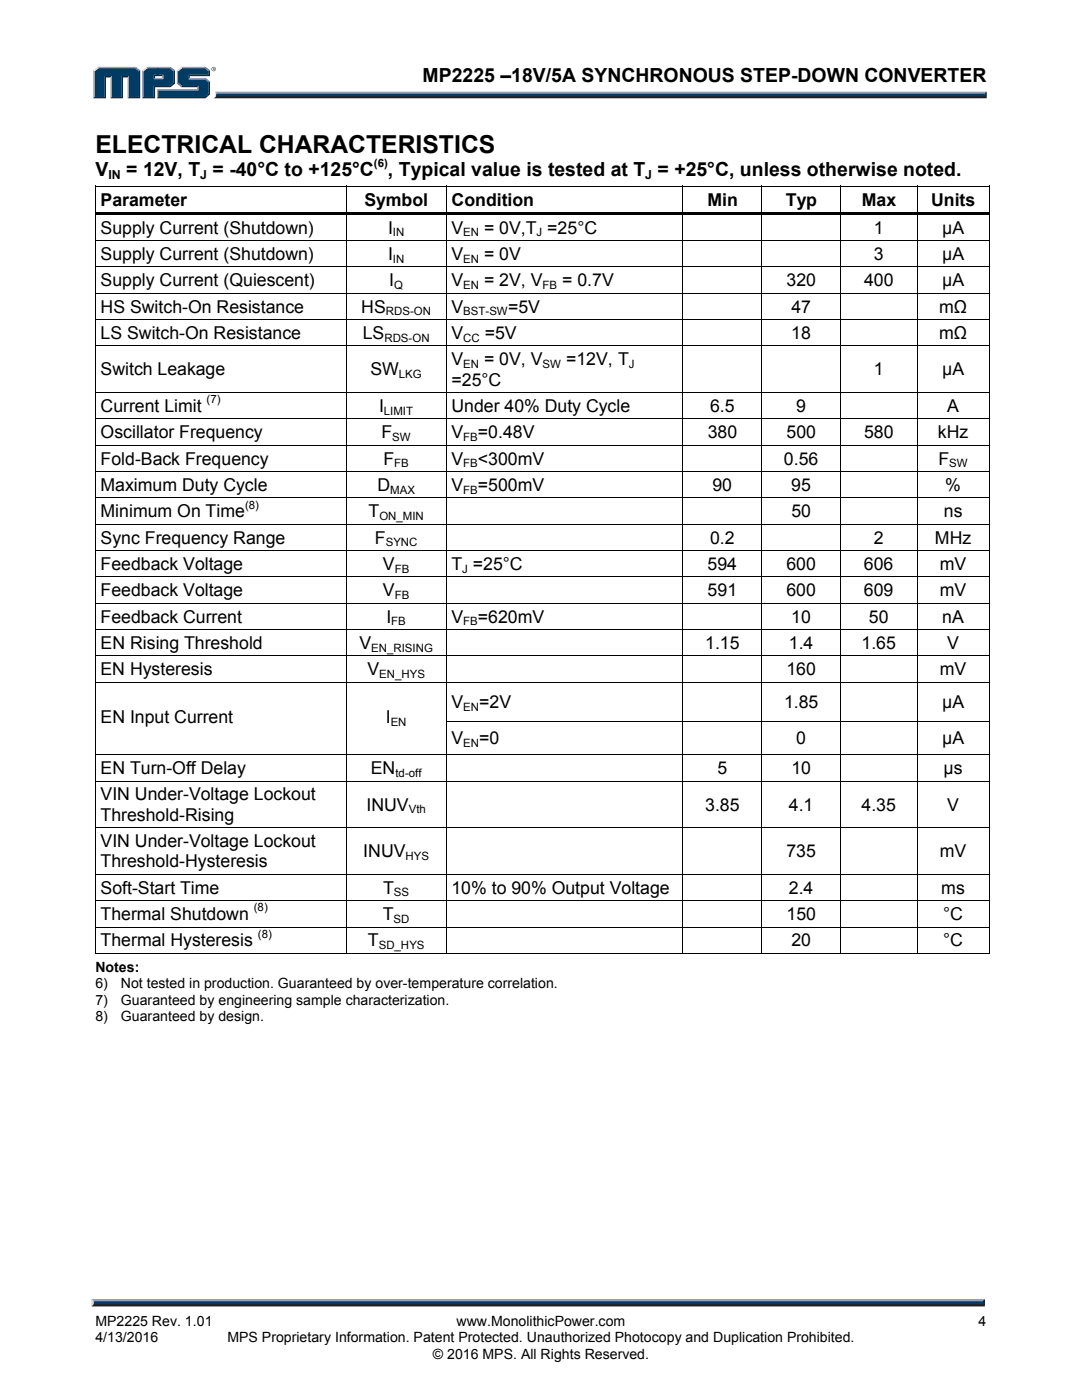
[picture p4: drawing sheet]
<svg xmlns="http://www.w3.org/2000/svg" width="216mm" height="279mm" viewBox="0 0 216 279" stroke-linecap="round" stroke-linejoin="round" font-family="sans-serif">
<path d="M43 18.3h153.9l-.4 .7h-153.4z" fill="#94a0b9"/>
<path d="M43.1 19h153.4l.4 .6h-154.3l.4-.2z" fill="#231f20"/>
<path d="M196.5 18.7l.4-.4v1.3l-.4-.4z" fill="#001339"/>
<path d="M43.2 18.7h153.3v.5h-153.4z" fill="#003b63"/>
<path d="M43 18.3l.2 .5a.79 .79 0 0 1-.6 .8 1.24 1.24 0 0 0 .4-1.3z" fill="#dcddde"/>
<path d="M30.7 15.8l.3-.3h1.3l.3 .3z" fill="#94a0b9"/>
<g fill="#003b63">
<path d="M18.9 14.2l.8-.6h7.2l.8 .6v5.2h-2v-4.2h-1.4v4.2h-2v-4.2h-1.4v4.2h-2z"/>
<path d="M28.6 14.2l.8-.6h2.2v1.3h-.9v.9h1.9v-.9h-1.3v-1.3h2.5l.8 .6v2.3l-.8 .6h-3.1v2.3h-2.1z"/>
<path d="M31.5 18h8.1v-.9h-3.3l-.8-.6v-2.3l.8-.6h4.5l.8 .6v.7h-4v.9h3.2l.8 .6v2.2l-.8 .8h-9.3z"/>
</g>
<path d="M36.2 13.5h4.8" fill="none" stroke="#94a0b9" stroke-width=".27"/>
<path d="M35.3 14l.9-.7 .2 .3-.8 .6z" fill="#dcddde"/>
<path d="M35.4 14v2.7" fill="none" stroke="#94a0b9" stroke-width=".27"/>
<path d="M35.3 16.7l.3-.2 .8 .6-.2 .3z" fill="#547194"/>
<path d="M36.2 17.3h3.4" fill="none" stroke="#001339" stroke-width=".27"/>
<g fill="#94a0b9">
<path d="M31.3 17.8h8v-.4l.3-.3v.9h-8z"/>
<path d="M31.3 17.8l.3 .2v1.4l-.3 .2z"/>
</g>
<path d="M37.6 14.9h4v-.7l.3-.2v1.2h-4v.3l-.3 .3z" fill="#001339"/>
<path d="M37.6 15.7h3.4" fill="none" stroke="#94a0b9" stroke-width=".27"/>
<path d="M41 15.5l.9 .8-.3 .1-.8-.6z" fill="#547194"/>
<g fill="#001339">
<path d="M31.3 19.6l.3-.2h9.2l.8-.8v-2.2l.3-.1v2.5l-.9 .8z"/>
<path d="M30.7 17.1h3.1l.8-.6v-2.3l.3-.2v2.7l-.9 .7h-3v2.2h-2.7l.3-.2h2.1z"/>
</g>
<path d="M34 13.3l.9 .7-.3 .2-.8-.6z" fill="#547194"/>
<path d="M29.2 13.5h4.8" fill="none" stroke="#94a0b9" stroke-width=".27"/>
<path d="M28.3 14l.9-.7 .2 .3-.8 .6z" fill="#dcddde"/>
<path d="M28.5 14v5.6" fill="none" stroke="#94a0b9" stroke-width=".27"/>
<path d="M32.3 15.2l.3-.3v.9l-.3-.3z" fill="#94a0b9"/>
<g fill="#001339">
<path d="M30.7 14.9h1.9l-.3 .3h-1.3v.3l-.3 .3z"/>
<path d="M27.7 14.2l.3-.2v5.6h-2.5l.2-.2h2z"/>
</g>
<path d="M27.1 13.3l.9 .7-.3 .2-.8-.6z" fill="#547194"/>
<path d="M19.5 13.5h7.6" fill="none" stroke="#94a0b9" stroke-width=".27"/>
<path d="M18.6 14l.9-.7 .2 .3-.8 .6z" fill="#dcddde"/>
<path d="M18.7 14v5.6" fill="none" stroke="#94a0b9" stroke-width=".27"/>
<path d="M20.9 15.2h1.4l-.3 .3h-.9v4.1h-2.5l.3-.2h2z" fill="#001339"/>
<path d="M22.2 15.2v4.4" fill="none" stroke="#94a0b9" stroke-width=".27"/>
<path d="M24.3 15.2h1.4l-.2 .3h-.9v4.1h-2.6l.3-.2h2z" fill="#001339"/>
<path d="M25.6 15.2v4.4" fill="none" stroke="#94a0b9" stroke-width=".27"/>
<path d="M41 13.3l.9 .7-.3 .2-.8-.6z" fill="#547194"/>
<g fill="#231f20">
<path d="M18.7 260h177.4l.4 .7h-178.3z"/>
<path d="M42.2 13.8a.45 .45 0 0 1 .9 0 .45 .45 0 0 1-.9 0zM42.3 13.8a.37 .37 0 0 0 .7 0 .37 .37 0 0 0-.7 0zM42.5 13.5l.3 .1v.4l-.2-.2-.1 .2zM42.6 13.6v.2l.1-.1z"/>
</g>
<path d="M18.3 259.2h178.2l-.4 .8h-177.4z" fill="#94a0b9"/>
<path d="M196.5 259.2v1.5l-.4-.4v-.6z" fill="#001339"/>
<path d="M18.7 259.7h177.4v.6h-177.4z" fill="#003b63"/>
<path d="M18.2 259.2l.5 .5v.6l-.5 .4z" fill="#dcddde"/>
<g fill="#000">
<path d="M19 37.1h.1v.7h-.1zM69 37.1h.2v.7h-.2zM89 37.1h.2v.7h-.2zM136.2 37.1h.2v.7h-.2zM151.9 37.1h.2v.7h-.2zM167.7 37.1h.1v.7h-.1zM182.9 37.1h.2v.7h-.2zM197.3 37.1h.2v.7h-.2zM197.3 37.1h.2v.1h-.2zM19 42.3h.1v1h-.1zM19 47.9h.1v.7h-.1zM19 53.2h.1v.7h-.1z"/>
<path d="M19 58.4h.1v.7h-.1zM19.1 42.3h49.9v.5h-49.9zM69 42.8h.2v.5h-.2zM69 42.3h20v.5h-20zM69 47.9h.2v.7h-.2zM69 53.2h.2v.7h-.2zM69 58.4h.2v.7h-.2zM89 42.8h.2v.5h-.2zM89 42.3h47.2v.5h-47.2zM89 47.9h.2v.7h-.2zM89 53.2h.2v.7h-.2zM89 58.4h.2v.7h-.2z"/>
<path d="M136.2 42.8h.2v.5h-.2zM136.2 42.3h15.7v.5h-15.7zM136.2 47.9h.2v.7h-.2zM136.2 53.2h.2v.7h-.2zM136.2 58.4h.2v.7h-.2zM151.9 42.8h.2v.5h-.2zM151.9 42.3h15.8v.5h-15.8zM151.9 47.9h.2v.7h-.2zM151.9 53.2h.2v.7h-.2zM151.9 58.4h.2v.7h-.2zM167.7 42.8h.1v.5h-.1zM167.7 42.3h15.2v.5h-15.2z"/>
<path d="M167.7 47.9h.1v.7h-.1zM167.7 53.2h.1v.7h-.1zM167.7 58.4h.1v.7h-.1zM182.9 42.8h.2v.5h-.2zM182.9 42.3h14.4v.5h-14.4zM182.9 47.9h.2v.7h-.2zM182.9 53.2h.2v.7h-.2zM182.9 58.4h.2v.7h-.2zM197.3 42.3h.2v1h-.2zM197.3 47.9h.2v.7h-.2zM197.3 53.2h.2v.7h-.2zM197.3 58.4h.2v.7h-.2z"/>
<path d="M19 63.7h.1v.7h-.1zM19 68.9h.1v.7h-.1zM19 78.3h.1v.7h-.1zM69 63.7h.2v.7h-.2zM69 68.9h.2v.7h-.2zM69 78.3h.2v.7h-.2zM89 63.7h.2v.7h-.2zM89 68.9h.2v.7h-.2zM89 78.3h.2v.7h-.2zM136.2 63.7h.2v.7h-.2zM136.2 68.9h.2v.7h-.2zM136.2 78.3h.2v.7h-.2z"/>
<path d="M151.9 63.7h.2v.7h-.2zM151.9 68.9h.2v.7h-.2zM151.9 78.3h.2v.7h-.2zM167.7 63.7h.1v.7h-.1zM167.7 68.9h.1v.7h-.1zM167.7 78.3h.1v.7h-.1zM182.9 63.7h.2v.7h-.2zM182.9 68.9h.2v.7h-.2zM182.9 78.3h.2v.7h-.2zM197.3 63.7h.2v.7h-.2zM197.3 68.9h.2v.7h-.2zM197.3 78.3h.2v.7h-.2z"/>
<path d="M19 83.5h.1v.7h-.1zM19 88.8h.1v.7h-.1zM19 94h.1v.7h-.1zM19 99.3h.1v.7h-.1zM69 83.5h.2v.7h-.2zM69 88.8h.2v.7h-.2zM69 94h.2v.7h-.2zM69 99.3h.2v.7h-.2zM89 83.5h.2v.7h-.2zM89 88.8h.2v.7h-.2zM89 94h.2v.7h-.2zM89 99.3h.2v.7h-.2z"/>
<path d="M136.2 83.5h.2v.7h-.2zM136.2 88.8h.2v.7h-.2zM136.2 94h.2v.7h-.2zM136.2 99.3h.2v.7h-.2zM151.9 83.5h.2v.7h-.2zM151.9 88.8h.2v.7h-.2zM151.9 94h.2v.7h-.2zM151.9 99.3h.2v.7h-.2zM167.7 83.5h.1v.7h-.1zM167.7 88.8h.1v.7h-.1zM167.7 94h.1v.7h-.1zM167.7 99.3h.1v.7h-.1z"/>
<path d="M182.9 83.5h.2v.7h-.2zM182.9 88.8h.2v.7h-.2zM182.9 94h.2v.7h-.2zM182.9 99.3h.2v.7h-.2zM197.3 83.5h.2v.7h-.2zM197.3 88.8h.2v.7h-.2zM197.3 94h.2v.7h-.2zM197.3 99.3h.2v.7h-.2zM19 104.5h.1v.7h-.1zM19 109.8h.1v.7h-.1zM19 115h.1v.7h-.1zM69 104.5h.2v.7h-.2z"/>
<path d="M69 109.8h.2v.7h-.2zM69 115h.2v.7h-.2zM89 104.5h.2v.7h-.2zM89 109.8h.2v.7h-.2zM89 115h.2v.7h-.2zM136.2 104.5h.2v.7h-.2zM136.2 109.8h.2v.7h-.2zM136.2 115h.2v.7h-.2zM151.9 104.5h.2v.7h-.2zM151.9 109.8h.2v.7h-.2zM151.9 115h.2v.7h-.2zM167.7 104.5h.1v.7h-.1z"/>
<path d="M167.7 109.8h.1v.7h-.1zM167.7 115h.1v.7h-.1zM182.9 104.5h.2v.7h-.2zM182.9 109.8h.2v.7h-.2zM182.9 115h.2v.7h-.2zM197.3 104.5h.2v.7h-.2zM197.3 109.8h.2v.7h-.2zM197.3 115h.2v.7h-.2zM19 120.3h.1v.7h-.1zM19 125.6h.1v.7h-.1zM19 130.8h.1v.7h-.1zM19 136.1h.1v.7h-.1z"/>
<path d="M69 120.3h.2v.7h-.2zM69 125.6h.2v.7h-.2zM69 130.8h.2v.7h-.2zM69 136.1h.2v.7h-.2zM89 120.3h.2v.7h-.2zM89 125.6h.2v.7h-.2zM89 130.8h.2v.7h-.2zM89 136.1h.2v.7h-.2zM136.2 120.3h.2v.7h-.2zM136.2 125.6h.2v.7h-.2zM136.2 130.8h.2v.7h-.2zM136.2 136.1h.2v.7h-.2z"/>
<path d="M151.9 120.3h.2v.7h-.2zM151.9 125.6h.2v.7h-.2zM151.9 130.8h.2v.7h-.2zM151.9 136.1h.2v.7h-.2zM167.7 120.3h.1v.7h-.1zM167.7 125.6h.1v.7h-.1zM167.7 130.8h.1v.7h-.1zM167.7 136.1h.1v.7h-.1zM182.9 120.3h.2v.7h-.2zM182.9 125.6h.2v.7h-.2zM182.9 130.8h.2v.7h-.2zM182.9 136.1h.2v.7h-.2z"/>
<path d="M197.3 120.3h.2v.7h-.2zM197.3 125.6h.2v.7h-.2zM197.3 130.8h.2v.7h-.2zM197.3 136.1h.2v.7h-.2zM19 144h.1v.7h-.1zM19 150.5h.1v.7h-.1zM19 155.8h.1v.7h-.1zM69 144h.2v.7h-.2zM69 150.5h.2v.7h-.2zM69 155.8h.2v.7h-.2zM89 144h.2v.7h-.2zM89 150.5h.2v.7h-.2z"/>
<path d="M89 155.8h.2v.7h-.2zM136.2 144h.2v.7h-.2zM136.2 150.5h.2v.7h-.2zM136.2 155.8h.2v.7h-.2zM151.9 144h.2v.7h-.2zM151.9 150.5h.2v.7h-.2zM151.9 155.8h.2v.7h-.2zM167.7 144h.1v.7h-.1zM167.7 150.5h.1v.7h-.1zM167.7 155.8h.1v.7h-.1zM182.9 144h.2v.7h-.2zM182.9 150.5h.2v.7h-.2z"/>
<path d="M182.9 155.8h.2v.7h-.2zM197.3 144h.2v.7h-.2zM197.3 150.5h.2v.7h-.2zM197.3 155.8h.2v.7h-.2zM19 165.1h.1v.7h-.1zM19 174.4h.1v.7h-.1zM69 165.1h.2v.7h-.2zM69 174.4h.2v.7h-.2zM89 165.1h.2v.7h-.2zM89 174.4h.2v.7h-.2zM136.2 165.1h.2v.7h-.2zM136.2 174.4h.2v.7h-.2z"/>
<path d="M151.9 165.1h.2v.7h-.2zM151.9 174.4h.2v.7h-.2zM167.7 165.1h.1v.7h-.1zM167.7 174.4h.1v.7h-.1zM182.9 165.1h.2v.7h-.2zM182.9 174.4h.2v.7h-.2zM197.3 165.1h.2v.7h-.2zM197.3 174.4h.2v.7h-.2zM19 179.7h.1v.7h-.1zM19 184.9h.1v.7h-.1zM69 179.7h.2v.7h-.2zM69 184.9h.2v.7h-.2z"/>
<path d="M89 179.7h.2v.7h-.2zM89 184.9h.2v.7h-.2zM136.2 179.7h.2v.7h-.2zM136.2 184.9h.2v.7h-.2zM151.9 179.7h.2v.7h-.2zM151.9 184.9h.2v.7h-.2zM167.7 179.7h.1v.7h-.1zM167.7 184.9h.1v.7h-.1zM182.9 179.7h.2v.7h-.2zM182.9 184.9h.2v.7h-.2zM197.3 179.7h.2v.7h-.2zM197.3 184.9h.2v.7h-.2z"/>
<path d="M197.3 190.2h.2v.2h-.2z"/>
</g>
<g fill="none" stroke="#000" stroke-width=".2">
<path d="M19 37.1h50M19 37.8v4.5M69.1 37.8v4.5M69.2 37.1h19.8M89.1 37.8v4.5M89.2 37.1h47M136.3 37.8v4.5M136.4 37.1h15.5M152 37.8v4.5M152.1 37.1h15.6M167.7 37.8v4.5M167.8 37.1h15.1"/>
<path d="M183 37.8v4.5M183.1 37.1h14.2M197.4 37.8v4.5M19 43.3v4.6M19 48.6v4.6M19 53.9v4.5M19 59.1v4.6M19.1 48h49.9M19.1 53.3h49.9M19.1 58.5h49.9M69.1 43.3v4.6M69.1 48.6v4.6"/>
<path d="M69.1 53.9v4.5M69.1 59.1v4.6M69.2 48h19.8M69.2 53.3h19.8M69.2 58.5h19.8M89.1 43.3v4.6M89.1 48.6v4.6M89.1 53.9v4.5M89.1 59.1v4.6M89.2 48h47M89.2 53.3h47M89.2 58.5h47"/>
<path d="M136.3 43.3v4.6M136.3 48.6v4.6M136.3 53.9v4.5M136.3 59.1v4.6M136.4 48h15.5M136.4 53.3h15.5M136.4 58.5h15.5M152 43.3v4.6M152 48.6v4.6M152 53.9v4.5M152 59.1v4.6M152.1 48h15.6"/>
<path d="M152.1 53.3h15.6M152.1 58.5h15.6M167.7 43.3v4.6M167.7 48.6v4.6M167.7 53.9v4.5M167.7 59.1v4.6M167.8 48h15.1M167.8 53.3h15.1M167.8 58.5h15.1M183 43.3v4.6M183 48.6v4.6M183 53.9v4.5"/>
<path d="M183 59.1v4.6M183.1 48h14.2M183.1 53.3h14.2M183.1 58.5h14.2M197.4 43.3v4.6M197.4 48.6v4.6M197.4 53.9v4.5M197.4 59.1v4.6M19 64.4v4.5M19 69.6v8.7M19 79v4.5M19.1 63.8h49.9"/>
<path d="M19.1 69h49.9M19.1 78.3h49.9M69.1 64.4v4.5M69.1 69.6v8.7M69.1 79v4.5M69.2 63.8h19.8M69.2 69h19.8M69.2 78.3h19.8M89.1 64.4v4.5M89.1 69.6v8.7M89.1 79v4.5M89.2 63.8h47"/>
<path d="M89.2 69h47M89.2 78.3h47M136.3 64.4v4.5M136.3 69.6v8.7M136.3 79v4.5M136.4 63.8h15.5M136.4 69h15.5M136.4 78.3h15.5M152 64.4v4.5M152 69.6v8.7M152 79v4.5M152.1 63.8h15.6"/>
<path d="M152.1 69h15.6M152.1 78.3h15.6M167.7 64.4v4.5M167.7 69.6v8.7M167.7 79v4.5M167.8 63.8h15.1M167.8 69h15.1M167.8 78.3h15.1M183 64.4v4.5M183 69.6v8.7M183 79v4.5M183.1 63.8h14.2"/>
<path d="M183.1 69h14.2M183.1 78.3h14.2M197.4 64.4v4.5M197.4 69.6v8.7M197.4 79v4.5M19 84.2v4.6M19 89.5v4.5M19 94.7v4.6M19 100v4.5M19.1 83.6h49.9M19.1 88.9h49.9M19.1 94.1h49.9"/>
<path d="M19.1 99.4h49.9M69.1 84.2v4.6M69.1 89.5v4.5M69.1 94.7v4.6M69.1 100v4.5M69.2 83.6h19.8M69.2 88.9h19.8M69.2 94.1h19.8M69.2 99.4h19.8M89.1 84.2v4.6M89.1 89.5v4.5M89.1 94.7v4.6"/>
<path d="M89.1 100v4.5M89.2 83.6h47M89.2 88.9h47M89.2 94.1h47M89.2 99.4h47M136.3 84.2v4.6M136.3 89.5v4.5M136.3 94.7v4.6M136.3 100v4.5M136.4 83.6h15.5M136.4 88.9h15.5M136.4 94.1h15.5"/>
<path d="M136.4 99.4h15.5M152 84.2v4.6M152 89.5v4.5M152 94.7v4.6M152 100v4.5M152.1 83.6h15.6M152.1 88.9h15.6M152.1 94.1h15.6M152.1 99.4h15.6M167.7 84.2v4.6M167.7 89.5v4.5M167.7 94.7v4.6"/>
<path d="M167.7 100v4.5M167.8 83.6h15.1M167.8 88.9h15.1M167.8 94.1h15.1M167.8 99.4h15.1M183 84.2v4.6M183 89.5v4.5M183 94.7v4.6M183 100v4.5M183.1 83.6h14.2M183.1 88.9h14.2M183.1 94.1h14.2"/>
<path d="M183.1 99.4h14.2M197.4 84.2v4.6M197.4 89.5v4.5M197.4 94.7v4.6M197.4 100v4.5M19 105.2v4.6M19 110.5v4.5M19 115.7v4.6M19.1 104.6h49.9M19.1 109.9h49.9M19.1 115.1h49.9M69.1 105.2v4.6"/>
<path d="M69.1 110.5v4.5M69.1 115.7v4.6M69.2 104.6h19.8M69.2 109.9h19.8M69.2 115.1h19.8M89.1 105.2v4.6M89.1 110.5v4.5M89.1 115.7v4.6M89.2 104.6h47M89.2 109.9h47M89.2 115.1h47M136.3 105.2v4.6"/>
<path d="M136.3 110.5v4.5M136.3 115.7v4.6M136.4 104.6h15.5M136.4 109.9h15.5M136.4 115.1h15.5M152 105.2v4.6M152 110.5v4.5M152 115.7v4.6M152.1 104.6h15.6M152.1 109.9h15.6M152.1 115.1h15.6M167.7 105.2v4.6"/>
<path d="M167.7 110.5v4.5M167.7 115.7v4.6M167.8 104.6h15.1M167.8 109.9h15.1M167.8 115.1h15.1M183 105.2v4.6M183 110.5v4.5M183 115.7v4.6M183.1 104.6h14.2M183.1 109.9h14.2M183.1 115.1h14.2M197.4 105.2v4.6"/>
<path d="M197.4 110.5v4.5M197.4 115.7v4.6M19 121v4.6M19 126.3v4.5M19 131.5v4.6M19 136.8v7.2M19.1 120.4h49.9M19.1 125.6h49.9M19.1 130.9h49.9M19.1 136.2h49.9M69.1 121v4.6M69.1 126.3v4.5"/>
<path d="M69.1 131.5v4.6M69.1 136.8v7.2M69.2 120.4h19.8M69.2 125.6h19.8M69.2 130.9h19.8M69.2 136.2h19.8M89.1 121v4.6M89.1 126.3v4.5M89.1 131.5v4.6M89.1 136.8v7.2M89.2 120.4h47M89.2 125.6h47"/>
<path d="M89.2 130.9h47M89.2 136.2h47M136.3 121v4.6M136.3 126.3v4.5M136.3 131.5v4.6M136.3 136.8v7.2M136.4 120.4h15.5M136.4 125.6h15.5M136.4 130.9h15.5M136.4 136.2h15.5M152 121v4.6M152 126.3v4.5"/>
<path d="M152 131.5v4.6M152 136.8v7.2M152.1 120.4h15.6M152.1 125.6h15.6M152.1 130.9h15.6M152.1 136.2h15.6M167.7 121v4.6M167.7 126.3v4.5M167.7 131.5v4.6M167.7 136.8v7.2M167.8 120.4h15.1M167.8 125.6h15.1"/>
<path d="M167.8 130.9h15.1M167.8 136.2h15.1M183 121v4.6M183 126.3v4.5M183 131.5v4.6M183 136.8v7.2M183.1 120.4h14.2M183.1 125.6h14.2M183.1 130.9h14.2M183.1 136.2h14.2M197.4 121v4.6M197.4 126.3v4.5"/>
<path d="M197.4 131.5v4.6M197.4 136.8v7.2M19 144.7v5.8M19 151.2v4.6M19 156.5v8.6M19.1 150.6h49.9M19.1 155.9h49.9M69.1 144.7v5.8M69.1 151.2v4.6M69.1 156.5v8.6M69.2 150.6h19.8M69.2 155.9h19.8"/>
<path d="M89.1 144.7v5.8M89.1 151.2v4.6M89.1 156.5v8.6M89.2 144h47M89.2 150.6h47M89.2 155.9h47M136.3 144.7v5.8M136.3 151.2v4.6M136.3 156.5v8.6M136.4 144h15.5M136.4 150.6h15.5M136.4 155.9h15.5"/>
<path d="M152 144.7v5.8M152 151.2v4.6M152 156.5v8.6M152.1 144h15.6M152.1 150.6h15.6M152.1 155.9h15.6M167.7 144.7v5.8M167.7 151.2v4.6M167.7 156.5v8.6M167.8 144h15.1M167.8 150.6h15.1M167.8 155.9h15.1"/>
<path d="M183 144.7v5.8M183 151.2v4.6M183 156.5v8.6M183.1 144h14.2M183.1 150.6h14.2M183.1 155.9h14.2M197.4 144.7v5.8M197.4 151.2v4.6M197.4 156.5v8.6M19 165.8v8.6M19 175.1v4.6M19.1 165.2h49.9"/>
<path d="M19.1 174.5h49.9M19.1 179.8h49.9M69.1 165.8v8.6M69.1 175.1v4.6M69.2 165.2h19.8M69.2 174.5h19.8M69.2 179.8h19.8M89.1 165.8v8.6M89.1 175.1v4.6M89.2 165.2h47M89.2 174.5h47M89.2 179.8h47"/>
<path d="M136.3 165.8v8.6M136.3 175.1v4.6M136.4 165.2h15.5M136.4 174.5h15.5M136.4 179.8h15.5M152 165.8v8.6M152 175.1v4.6M152.1 165.2h15.6M152.1 174.5h15.6M152.1 179.8h15.6M167.7 165.8v8.6M167.7 175.1v4.6"/>
<path d="M167.8 165.2h15.1M167.8 174.5h15.1M167.8 179.8h15.1M183 165.8v8.6M183 175.1v4.6M183.1 165.2h14.2M183.1 174.5h14.2M183.1 179.8h14.2M197.4 165.8v8.6M197.4 175.1v4.6M19 190.3h50M19 180.4v4.5"/>
<path d="M19 185.6v4.8M19.1 185h49.9M69.1 180.4v4.5M69.1 185.6v4.8M69.2 185h19.8M69.2 190.3h19.8M89.1 180.4v4.5M89.1 185.6v4.8M89.2 185h47M89.2 190.3h47M136.3 180.4v4.5M136.3 185.6v4.8"/>
<path d="M136.4 185h15.5M136.4 190.3h15.5M152 180.4v4.5M152 185.6v4.8M152.1 185h15.6M152.1 190.3h15.6M167.7 180.4v4.5M167.7 185.6v4.8M167.8 185h15.1M167.8 190.3h15.1M183 180.4v4.5M183 185.6v4.8"/>
<path d="M183.1 185h14.2M183.1 190.3h14.2M197.4 180.4v4.5M197.4 185.6v4.8"/>
</g>
<text font-size="4.9" x="19" y="30.5">ELECTRICAL CHARACTERISTICS</text>
<g font-size="3.9">
<text x="84.3" y="16.3">MP2225 –18V/5A SYNCHRONOUS STEP-DOWN CONVERTER</text>
<text x="19" y="35.2">V</text>
<text x="25.2" y="35.2">= 12V, T = -40°C to +125°C</text>
<text x="77.4" y="35.2">, Typical value is tested at T = +25°C, unless otherwise noted.</text>
</g>
<g font-size="3.5">
<text x="20.1" y="41">Parameter</text>
<text x="72.7" y="41">Symbol</text>
<text x="90.1" y="41">Condition</text>
<text x="141.1" y="41">Min</text>
<text x="156.8" y="41">Typ</text>
<text x="172" y="41">Max</text>
<text x="185.8" y="41">Units</text>
<text x="20.1" y="46.6">Supply Current (Shutdown)</text>
<text x="77.4" y="46.6">I</text>
<text x="90.1" y="46.6">V</text>
<text x="96.6" y="46.6">= 0V,T =25°C</text>
<text x="174.4" y="46.6">1</text>
<text x="188" y="46.6">μA</text>
<text x="20.1" y="51.9">Supply Current (Shutdown)</text>
<text x="77.4" y="51.9">I</text>
<text x="90.1" y="51.9">V</text>
<text x="96.6" y="51.9">= 0V</text>
<text x="174.4" y="51.9">3</text>
<text x="188" y="51.9">μA</text>
<text x="20.1" y="57.1">Supply Current (Quiescent)</text>
<text x="77.7" y="57.1">I</text>
<text x="90.1" y="57.1">V</text>
<text x="96.6" y="57.1">= 2V, V</text>
<text x="112.2" y="57.1">= 0.7V</text>
<text x="156.9" y="57.1">320</text>
<text x="172.4" y="57.1">400</text>
<text x="188" y="57.1">μA</text>
<text x="20.1" y="62.4">HS Switch-On Resistance</text>
<text x="72.1" y="62.4">HS</text>
<text x="90.1" y="62.4">V</text>
<text x="101.4" y="62.4">=5V</text>
<text x="157.9" y="62.4">47</text>
<text x="187.4" y="62.4">mΩ</text>
<text x="20.1" y="67.6">LS Switch-On Resistance</text>
<text x="72.4" y="67.6">LS</text>
<text x="90.1" y="67.6">V</text>
<text x="96.7" y="67.6">=5V</text>
<text x="157.9" y="67.6">18</text>
<text x="187.4" y="67.6">mΩ</text>
<text x="20.1" y="74.9">Switch Leakage</text>
<text x="73.9" y="74.9">SW</text>
<text x="90.1" y="77">=25°C</text>
<text x="90.1" y="72.9">V</text>
<text x="96.6" y="72.9">= 0V, V</text>
<text x="112.9" y="72.9">=12V, T</text>
<text x="174.4" y="74.9">1</text>
<text x="188" y="74.9">μA</text>
<text x="20.1" y="82.2">Current Limit</text>
<text x="75.6" y="82.2">I</text>
<text x="90.1" y="82.2">Under 40% Duty Cycle</text>
<text x="141.7" y="82.2">6.5</text>
<text x="158.9" y="82.2">9</text>
<text x="189" y="82.2">A</text>
<text x="20.1" y="87.5">Oscillator Frequency</text>
<text x="76.1" y="87.5">F</text>
<text x="90.1" y="87.5">V</text>
<text x="95.4" y="87.5">=0.48V</text>
<text x="141.2" y="87.5">380</text>
<text x="156.9" y="87.5">500</text>
<text x="172.4" y="87.5">580</text>
<text x="187.1" y="87.5">kHz</text>
<text x="20.1" y="92.7">Fold-Back Frequency</text>
<text x="76.5" y="92.7">F</text>
<text x="90.1" y="92.7">V</text>
<text x="95.4" y="92.7">&lt;300mV</text>
<text x="156.4" y="92.7">0.56</text>
<text x="187.3" y="92.7">F</text>
<text x="20.1" y="98">Maximum Duty Cycle</text>
<text x="75.3" y="98">D</text>
<text x="90.1" y="98">V</text>
<text x="95.4" y="98">=500mV</text>
<text x="142.2" y="98">90</text>
<text x="157.9" y="98">95</text>
<text x="188.6" y="98">%</text>
<text x="20.1" y="103.3">Minimum On Time</text>
<text x="73.5" y="103.3">T</text>
<text x="157.9" y="103.3">50</text>
<text x="188.3" y="103.3">ns</text>
<text x="20.1" y="108.5">Sync Frequency Range</text>
<text x="20.1" y="113.7">Feedback Voltage</text>
<text x="74.8" y="108.5">F</text>
<text x="76.4" y="113.7">V</text>
<text x="90.1" y="113.7">T =25°C</text>
<text x="141.2" y="113.7">594</text>
<text x="141.7" y="108.5">0.2</text>
<text x="156.9" y="113.7">600</text>
<text x="172.4" y="113.7">606</text>
<text x="174.4" y="108.5">2</text>
<text x="186.6" y="108.5">MHz</text>
<text x="187.5" y="113.7">mV</text>
<text x="20.1" y="119">Feedback Voltage</text>
<text x="76.4" y="119">V</text>
<text x="141.2" y="119">591</text>
<text x="156.9" y="119">600</text>
<text x="172.4" y="119">609</text>
<text x="187.5" y="119">mV</text>
<text x="20.1" y="124.3">Feedback Current</text>
<text x="77.1" y="124.3">I</text>
<text x="90.1" y="124.3">V</text>
<text x="95.4" y="124.3">=620mV</text>
<text x="157.9" y="124.3">10</text>
<text x="173.4" y="124.3">50</text>
<text x="188" y="124.3">nA</text>
<text x="20.1" y="129.5">EN Rising Threshold</text>
<text x="71.7" y="129.5">V</text>
<text x="140.7" y="129.5">1.15</text>
<text x="157.4" y="129.5">1.4</text>
<text x="171.9" y="129.5">1.65</text>
<text x="189" y="129.5">V</text>
<text x="20.1" y="134.8">EN Hysteresis</text>
<text x="73.3" y="134.8">V</text>
<text x="156.9" y="134.8">160</text>
<text x="187.5" y="134.8">mV</text>
<text x="90.1" y="141.3">V</text>
<text x="95.6" y="141.3">=2V</text>
<text x="156.4" y="141.3">1.85</text>
<text x="188" y="141.3">μA</text>
<text x="20.1" y="144.3">EN Input Current</text>
<text x="77" y="144.3">I</text>
<text x="90.1" y="148.6">V</text>
<text x="95.6" y="148.6">=0</text>
<text x="158.9" y="148.6">0</text>
<text x="188" y="148.6">μA</text>
<text x="20.1" y="154.5">EN Turn-Off Delay</text>
<text x="74" y="154.5">EN</text>
<text x="143.2" y="154.5">5</text>
<text x="157.9" y="154.5">10</text>
<text x="188.3" y="154.5">μs</text>
<text x="20.1" y="159.7">VIN Under-Voltage Lockout</text>
<text x="73.1" y="161.8">INUV</text>
<text x="140.7" y="161.8">3.85</text>
<text x="157.4" y="161.8">4.1</text>
<text x="171.9" y="161.8">4.35</text>
<text x="189" y="161.8">V</text>
<text x="20.1" y="163.8">Threshold-Rising</text>
<text x="20.1" y="169.1">VIN Under-Voltage Lockout</text>
<text x="20.1" y="173.1">Threshold-Hysteresis</text>
<text x="72.5" y="171.1">INUV</text>
<text x="156.9" y="171.1">735</text>
<text x="187.5" y="171.1">mV</text>
<text x="20.1" y="178.4">Soft-Start Time</text>
<text x="76.4" y="178.4">T</text>
<text x="90.1" y="178.4">10% to 90% Output Voltage</text>
<text x="157.4" y="178.4">2.4</text>
<text x="187.8" y="178.4">ms</text>
<text x="20.1" y="183.6">Thermal Shutdown</text>
<text x="76.4" y="183.6">T</text>
<text x="156.9" y="183.6">150</text>
<text x="188.2" y="183.6">°C</text>
<text x="20.1" y="188.9">Thermal Hysteresis</text>
<text x="73.4" y="188.9">T</text>
<text x="157.9" y="188.9">20</text>
<text x="188.2" y="188.9">°C</text>
</g>
<g font-size="2.8">
<text x="19" y="194">Notes:</text>
<text x="19" y="197.3">6)</text>
<text x="24.1" y="197.3">Not tested in production. Guaranteed by over-temperature correlation.</text>
<text x="19" y="200.5">7)</text>
<text x="19" y="203.8">8)</text>
<text x="24.1" y="203.8">Guaranteed by design.</text>
<text x="24.1" y="200.5">Guaranteed by engineering sample characterization.</text>
<text x="19" y="264.6">MP2225 Rev. 1.01</text>
<text x="19" y="267.9">4/13/2016</text>
<text x="45.4" y="267.9">MPS Proprietary Information. Patent Protected. Unauthorized Photocopy and Duplication Prohibited.</text>
<text x="91.1" y="264.6">www.MonolithicPower.com</text>
<text x="195.3" y="264.6">4</text>
<text x="86.4" y="271.1">© 2016 MPS. All Rights Reserved.</text>
</g>
<g font-size="2.5">
<text x="21.6" y="35.7">IN</text>
<text x="40" y="35.7">J</text>
<text x="128.8" y="35.7">J</text>
</g>
<g font-size="2.3">
<text x="74.6" y="33.4">(6)</text>
<text x="78.4" y="47.1">IN</text>
<text x="92.4" y="47.1">EN</text>
<text x="107.1" y="47.1">J</text>
<text x="78.4" y="52.4">IN</text>
<text x="92.4" y="52.4">EN</text>
<text x="78.7" y="57.7">Q</text>
<text x="92.4" y="57.7">EN</text>
<text x="108.2" y="57.7">FB</text>
<text x="77" y="62.9">RDS-ON</text>
<text x="92.4" y="62.9">BST-SW</text>
<text x="76.7" y="68.2">RDS-ON</text>
<text x="92.4" y="68.2">CC</text>
<text x="79.6" y="75.4">LKG</text>
<text x="92.4" y="73.4">EN</text>
<text x="108.2" y="73.4">SW</text>
<text x="125.5" y="73.4">J</text>
<text x="41.2" y="80.5">(7)</text>
<text x="76.6" y="82.7">LIMIT</text>
<text x="78.3" y="88">SW</text>
<text x="92.4" y="88">FB</text>
<text x="78.7" y="93.3">FB</text>
<text x="92.4" y="93.3">FB</text>
<text x="189.4" y="93.3">SW</text>
<text x="48.9" y="101.5">(8)</text>
<text x="77.9" y="98.5">MAX</text>
<text x="92.4" y="98.5">FB</text>
<text x="75.7" y="103.8">ON_MIN</text>
<text x="77" y="109">SYNC</text>
<text x="78.8" y="114.3">FB</text>
<text x="78.8" y="119.5">FB</text>
<text x="92.2" y="114.3">J</text>
<text x="78.1" y="124.8">FB</text>
<text x="92.4" y="124.8">FB</text>
<text x="74.1" y="130">EN_RISING</text>
<text x="75.6" y="135.3">EN_HYS</text>
<text x="92.4" y="141.9">EN</text>
<text x="78" y="144.8">EN</text>
<text x="92.4" y="149.1">EN</text>
<text x="78.9" y="155">td-off</text>
<text x="81.6" y="162.3">Vth</text>
<text x="80.9" y="171.6">HYS</text>
<text x="78.6" y="178.9">SS</text>
<text x="50.7" y="181.9">(8)</text>
<text x="78.5" y="184.2">SD</text>
<text x="51.5" y="187.1">(8)</text>
<text x="75.6" y="189.4">SD_HYS</text>
</g>
</svg>
